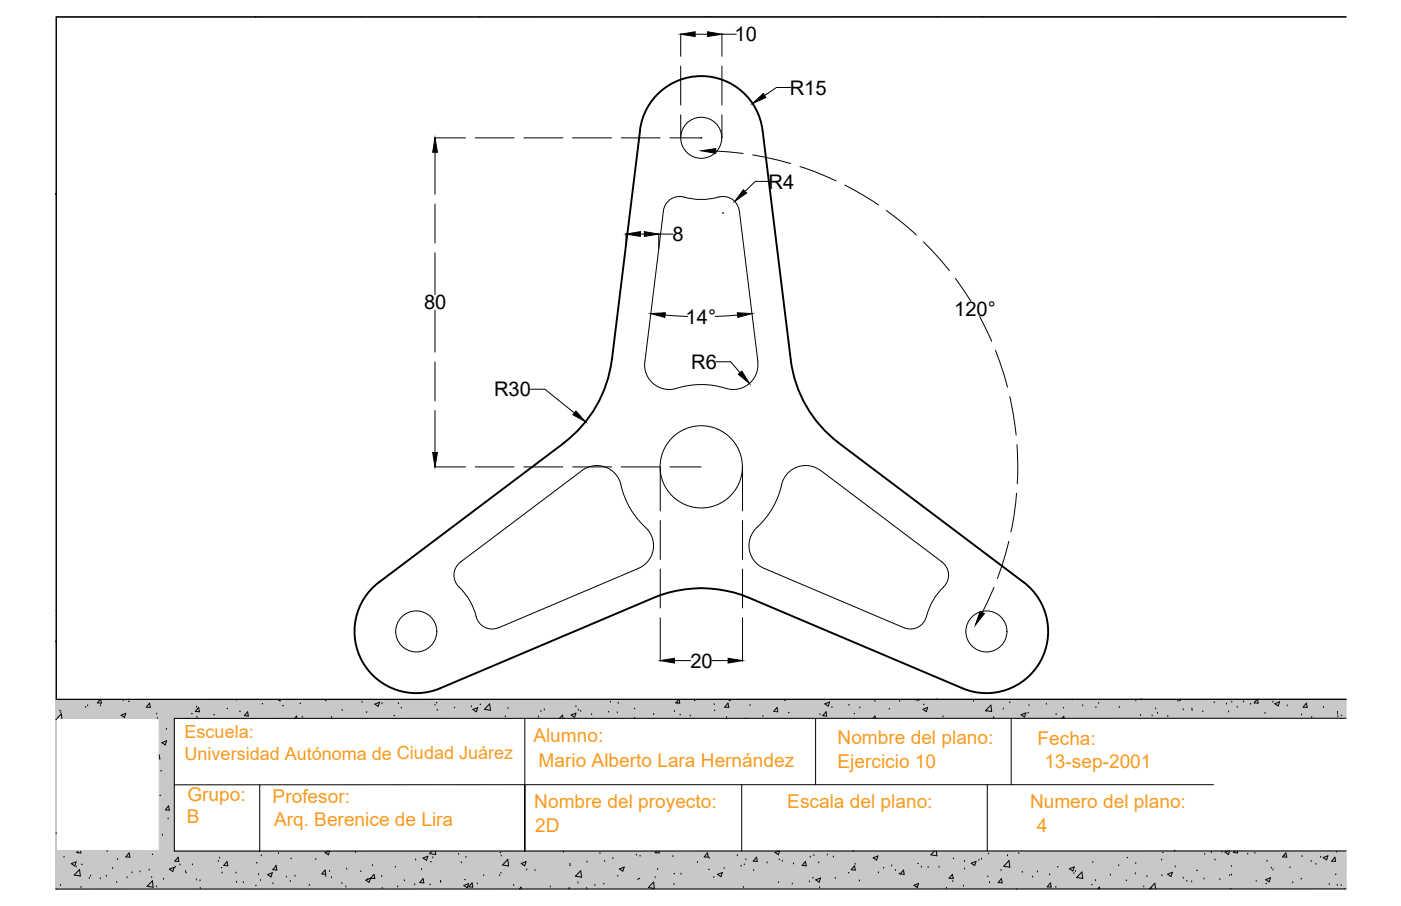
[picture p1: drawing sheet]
<svg xmlns="http://www.w3.org/2000/svg" width="432mm" height="279mm" viewBox="0 0 432 279" stroke-linecap="round" stroke-linejoin="round" font-family="sans-serif">
<!-- layer: Layer4 -->
<g fill="none" stroke="#000" stroke-width=".31">
<path d="M204.5 65.1l-5.8 46.5a7.6 7.6 0 0 0 9.8 8.2M221.4 60.8a21.5 21.5 0 0 1-11.7-.2 5.1 5.1 0 0 0-5.2 4.4M221.4 60.8a5.1 5.1 0 0 1 6.4 4.2M227.9 65.1l5.7 46.5M233.5 111.6a7.7 7.7 0 0 1-11 7.8 25.4 25.4 0 0 0-14 .4M252.9 145.1a7.7 7.7 0 0 0-12.3 5.7 25.4 25.4 0 0 1-7.3 11.9M252.9 145.1l37.5 28.2M141.9 173.3a5.2 5.2 0 0 0 .3 8.5 21.6 21.6 0 0 1 5 9.5 5.1 5.1 0 0 0 6.4 2.3M141.9 173.3l37.5-28.2a7.7 7.7 0 0 1 12.3 5.7 26.3 26.3 0 0 0 7.9 12.5 7.6 7.6 0 0 1-2.8 12l-43.1 18.3M235.5 175.3l43.1 18.3M290.8 181a19.9 19.9 0 0 0-5.5 9.7 5.1 5.1 0 0 1-6.7 2.9"/>
<circle cx="216.1" cy="144" r="12.7"/>
<circle cx="128.3" cy="194.7" r="6.3"/>
<circle cx="304" cy="194.7" r="6.3"/>
</g>
<!-- layer: Layer2 -->
<path d="M197.2 40.2a19 19 0 0 1 18.9-16.7 19 19 0 0 1 18.9 16.7M197.3 40.2l-8.7 70.7M235 40.2l8.7 70.7M188.6 110.9a38 38 0 0 1-14.9 25.7M243.7 110.9a38 38 0 0 0 14.9 25.7M173.7 136.7l-56.9 42.8a19 19 0 0 0-5 24.7 19 19 0 0 0 23.9 8M258.6 136.7l56.9 42.8a19 19 0 0 1 5 24.7 19 19 0 0 1-23.9 8M135.7 212.2l65.6-27.8a37.7 37.7 0 0 1 29.7 0l65.6 27.8" fill="none" stroke="#000" stroke-width=".59"/>
<!-- layer: 0 -->
<g fill="none" stroke="#000" stroke-width=".31">
<path d="M78.9 5.1l-.1 .1M80.1 5.1l-.1 .1M110.3 5.1l-.1 .1M111 5.1v.1M147.8 5.1l-.1 .1M148.3 5.1v.1M217.5 5.1l.1 .1M218.7 5.1v.1M288.6 5.1l-.1 .1M289.3 5.1v.1M302.6 5.1v.1M302.7 5.1v.1"/>
<path d="M356.3 5.1l.1 .1M357.4 5.1v.1M414.9 5.2h-397.5v210.5M17.1 59.8h.1M233.3 162.7a7.6 7.6 0 0 0 2.2 12.6M290.3 173.3a5.1 5.1 0 0 1 .5 7.7M17.3 188.4h.1M17.4 188.3l-.1 .1M17.4 215.7h397.5M18.7 219.8h.1M30.9 215.7l-.9 1.1h1.2l-.2-1.1M31 217.6h.1"/>
<path d="M46.1 216.8l.3 1.4-1.3-.1zM60.6 218.1h.1M61.2 218.2l.3 1.3-1.3-.1zM72.9 216h.1M76.3 219.5l.2 1.3-1.2-.1zM85.6 215.7l.7 .5 .1-.5M100.3 216.1h.1M105.5 219.1h.1M111.6 216.5h.1M115.5 217.1l1.5-.6-.5 1.3zM117.7 217h.1M122.8 217h.1"/>
<path d="M134.1 217.5h.1M145.3 217.9h.1M145.8 218.8l1.4-.6-.4 1.3zM150.9 217.1l.3 1.9-1.9-.2zM156.5 218.5h.1M167.8 218.9h.1M178.3 219h.1M179 219.4h.1M190.2 219.9h.1M190.5 216.9h.1M207.9 219.4h.1M209.2 215.7l-.9 1.1h1.2l-.2-1.1"/>
<path d="M220.1 217.3h.1M224.4 216.8l.2 1.4-1.2-.1zM224.4 215.7l.6 .4 .1-.4M239.5 218.2l.2 1.3-1.2-.1zM254.2 217.1l1.5-.6-.4 1.3zM254.6 219.5l.2 1.3-1.2-.1zM265 218.3h.1M269.7 216.3h.1M277.3 216.3h.1M281.4 215.7l1.8 .3-.1-.3M284.5 218.8l1.4-.6-.4 1.3zM288.8 215.8h.1"/>
<path d="M300 216.3h.1M304 219.3h.1M305.4 217.4l.2 2-1.8-.3zM309.2 218.7h.1M311.2 216.7h.1M317.2 217.6h.1M322.5 217.2h.1M330.5 215.8h.1M333.7 217.6h.1M337.8 218.2h.1M345 218.2h.1M350.1 216.1h.1"/>
<path d="M351.7 215.8h.1M356.2 218.6h.1M356.7 220h.1M363 216.3h.1M363.2 215.7l.5 .3 .1-.3M364.7 218.9h.1M367.4 218.7h.1M367.4 219.1h.1M374.2 216.7h.1M378 217.1h.1M378.7 219.6h.1M379.6 216.5h.1"/>
<path d="M383.3 216.5h.1M385.4 217.2h.1M387.4 215.7l-.9 1.1h1.3l-.2-1.1M392.9 217l1.5-.6-.4 1.3zM396.7 217.7h.1M402.6 216.8l.3 1.4-1.3-.1zM407.9 218.2h.1M412.2 219.7h.1M17.4 221.8v.1M17.6 221.5l1.3-1.4 .2 1.4M37.3 220.6l1.5-.6-.4 1.2zM48.3 220.2h.1"/>
<path d="M49.1 232.8l.2 1.2h-.2M49.9 229l1.5-.6-.5 1.3zM51.3 224.9h.1M90.8 221.5l.6-.7 .2 .7M93.2 221.2h.1M161.8 221.5v41v-20.5h-108.1M166 221.1h.1M172.4 221.5l1-1 .1 1M176 220.5l1.5-.6-.4 1.3zM195.6 221.5h.1M201.5 220.3h.1M212.7 220.8h.1"/>
<path d="M223.9 221.3h.1M251.4 221.5v20.5M252.7 220.4h.1M269.1 221.5l.6-.7 .1 .7M290.7 221.1h.1M311.7 221.5v20.5M314.7 220.4l1.5-.5-.4 1.2zM325.5 220.4h.1M327.3 221.5l.6-.6 .1 .6M351.5 220.7h.1M355.1 220.8h.1M389.9 220h.1"/>
<path d="M401.2 220.5h.1M404.3 221.2h.1M412.2 220.2h.1M412.4 221h.1M414.9 221.5h-361.2v41l361.2-.1M17.3 257.1h.1M50.1 257.6h.1M51.8 252.6h.1M51.9 248.5l.3 1.4-1.2-.2zM53.7 242h.1M80.1 242v20.5M161.8 242h212.2"/>
<path d="M228.6 242v20.5M304.3 242v20.4M18.6 273.1h.1M19.7 264.4h.1M22 266.3l1.5-.5-.5 1.3zM23.5 267.4h.1M24 262.5l-.3 .4 1.2 .1-.1-.5M24.5 268.2l.3 1.9-1.9-.3zM27.5 270.9h.1M27.9 270.2h.1M30.9 271h.1M32.8 270.2h.1"/>
<path d="M33 262.6h.1M34.7 267.9h.1M39.2 270.7h.1M39.8 263l.2 1.3h-1.2zM40.7 269.2h.1M43.2 268.9h.1M46 268.3h.1M47 271.6l.2 2-1.9-.3zM48.2 273.5h.1M50.4 271.2h.1M52.2 268l1.5-.5-.4 1.2zM54 267.4h.1"/>
<path d="M54.9 264.3l.2 1.4-1.2-.1zM55.5 266.8h.1M57.2 268.8h.1M59.3 266.7h.1M60.5 271.4h.1M61.6 271.6h.1M61.7 274h.1M67.3 265.7h.1M67.7 264.6h.1M68.5 269.3h.1M70 265.7l.2 1.3-1.2-.1zM72.8 269.3h.1"/>
<path d="M72.9 272.1h.1M75 272.2h.1M79.7 269.8h.1M80 262.5h.1M80.3 271.5h.1M80.6 263.9h.1M82.5 269.7l1.4-.6-.4 1.3zM84.1 272.6h.1M85 267.1h.1M85.1 267l.2 1.3-1.2-.1zM85.9 263.2h.1M88.3 270.5h.1"/>
<path d="M90.9 270.2h.1M95.3 273h.1M97.3 265.1h.1M100.2 268.3l.2 1.3-1.2-.1zM101.3 262.5l-1.1 .4 1 .7 .4-1.1M101.6 268.7h.1M102.2 270.7h.1M105.4 272.4h.1M106.6 273.5h.1M106.8 268h.1M109.6 262.9h.1M112.7 271.4l1.5-.6-.5 1.3z"/>
<path d="M113.4 271.2h.1M114.8 267h.1M115.3 269.6l.2 1.3h-1.2zM117.6 270.3h.1M117.8 274h.1M122.6 273.5h.1M124.6 271.6h.1M127.8 272.9h.1M128.1 265.2h.1M129.9 268.2h.1M130.4 270.9l.2 1.4-1.2-.1zM130.4 264.6l1.5-.6-.5 1.3z"/>
<path d="M133.2 262.5l-.8 .7 1.9 .3-.1-1M133.4 264.6h.1M135.8 271.8h.1M135.8 272.1h.1M141.4 263.5h.1M142.2 266.1h.1M143 273.1l1.4-.6-.4 1.3zM145.5 272.3l.2 1.3-1.2-.1zM147.1 272.6h.1M149.1 270.1h.1M154.4 269.3h.1M154.5 264h.1"/>
<path d="M156.5 265l.3 2.1-1.9-.3zM158.3 273.1h.1M160.1 274.2l.5-.6 .1 .6M162.1 265.7l-1.4 .6 1 .7 .4-1.3M162.3 268.3h.1M169.6 273.5h.1M173.7 262.8h.1M175.4 274.2h.1M175.6 266.5h.1M178.1 272.3h.1M179 268.5l.2 2-1.9-.3zM180.8 274h.1"/>
<path d="M180.9 265.9h.1M183.3 273.1h.1M184.9 263.2h.1M188.9 264.8h.1M190.4 270.2h.1M191.9 268.7l.5-1.3-1.5 .6 1.1 .7M196.1 263.7h.1M196.6 271.3h.1M201.5 272l.2 2-1.9-.3zM201.9 270.7h.1M202.2 263h.1M202.3 262.5l-.4 .4 1.3 .1-.1-.5"/>
<path d="M202.7 268.1h.1M207.4 264.2h.1M207.7 272.7h.1M209.9 269.6h.1M215 266h.1M218.1 263l.2 1.3h-1.3zM218.6 264.7h.1M220 270.6h.1M221.1 269.6l1.5-.5-.4 1.3zM223.2 267.9h.1M227.2 263.9h.1M228.4 267.1h.1"/>
<path d="M229.9 265.1h.1M232.3 268.5h.1M233.2 264.3l.2 1.4-1.2-.1zM236.4 266.1h.1M239.9 262.5l-1.1 .4 1.1 .7 .4-1.1M241.1 265.6h.1M244.2 272.6h.1M244.6 266.4h.1M248.2 265.7l.3 1.3-1.3-.1zM249.5 272h.1M249.7 264.3h.1M251.4 271.3l1.5-.5-.4 1.2z"/>
<path d="M252.3 266.1h.1M252.6 273.8h.1M255 263.7h.1M256.8 264.3h.1M257.4 270.9h.1M263 262.6h.1M263.4 267l.2 1.3-1.3-.1zM263.6 266.5h.1M264.9 271.7h.1M269.1 264.6l1.5-.6-.4 1.2zM270.7 269.2h.1M274.8 267.1h.1"/>
<path d="M276 268.4h.1M277.2 269.6h.1M278.5 268.3l.2 1.3-1.2-.1zM281.7 273l1.4-.6-.4 1.3zM284 267.4h.1M286 267.5h.1M288 262.4l-1.1 1.2 1.9 .3-.2-1.5M289.4 267.4h.1M291.7 274h.1M293.5 269.6l.3 1.3-1.3-.1zM297 273.3h.1M297.3 268h.1"/>
<path d="M297.3 265.7h.1M299.3 266.2l1.5-.5-.4 1.2zM301.7 265.3h.1M302.5 265h.1M305 272.2h.1M308.5 268.4h.1M308.7 270.9l.2 1.4-1.3-.1zM310.5 263.9h.1M311 265.4l.2 2-1.8-.3zM313.4 274.1v.1M314 263.2h.1M318.3 270.5h.1"/>
<path d="M319.7 268.9h.1M323.5 269.8h.1M323.8 272.3l.2 1.3-1.3-.1zM325.4 273.7h.1M329.6 267.9l1.5-.6-.4 1.3zM331 269.4h.1M331.5 268.7h.1M333.5 268.9l.2 2-1.9-.3zM337.7 271.6h.1M338.4 274.1l.4-.5 .2 .5M342.2 269.9h.1M344.8 267h.1"/>
<path d="M349.9 269.5h.1M350.1 266.3h.1M352.5 273.5h.1M353.5 270.4h.1M354.6 274.1h-.3l1.6-1.7 .3 1.7M355 274.1h.1M358 265.2h.1M359.9 269.6l1.5-.6-.5 1.3zM362.1 262.5h.1M362.2 267.3h.1M364.7 270.8h.1M365.8 271.8h.1"/>
<path d="M367.3 272h.1M371.1 271.1h.1M371.3 263.5h.1M373.3 262.9h.1M374.5 265.2h.1M376 271.3h.1M376.6 262.8h.1M378.5 262.4l-.9 .4 1 .7 .4-1.1M379 270h.1M379.6 269.8h.1M380.6 262.4l-.4 .5 1.3 .1-.2-.6M384.6 263.4h.1"/>
<path d="M386.8 263.1h.1M387.2 271.8h.1M390.1 271.3l1.5-.6-.4 1.3zM391.8 267.7h.1M392.3 268.3h.1M395.8 263.9h.1M396.3 263l.3 1.3h-1.3zM397.6 267.6h.1M398.4 272.3h.1M404.1 265.7h.1M405.6 266.5h.1M407 264.4h.1"/>
<path d="M407.8 264.5l1.5-.6-.4 1.3zM409.7 272.7h.1M411.4 264.3l.2 1.4-1.2-.1zM412.2 273h.1M413.3 273.1h.1M414.9 274.1l-397.8 .1"/>
<circle cx="216.1" cy="42.5" r="6.3"/>
</g>
<!-- layer: Layer1 -->
<g fill="none" stroke="#000" stroke-width=".31">
<path d="M209.8 10.3v7.1M214.2 10.6h3.9M222.5 10.3v7.1M222.5 10.6h4.4M209.8 20.4v12M209.8 35.4v7.1M222.5 20.4v12M222.5 35.4v7.1M243.8 27h-4.5l-3.7 2.5M133.9 42.5h9.6M134.1 47v12.9M146.5 42.5h12"/>
<path d="M161.5 42.5h12M176.5 42.5h12M191.5 42.5h12M206.5 42.5h9.8M216.2 42.4v.2M220.6 46.6l8.4 .7M232 47.8l4.3 .8 7.4 1.8M237.2 55.9h-4.4l-3.2 3.1M246.5 51.4l4.9 1.7 6.3 2.7M260.4 57.1l5.2 2.9 5.1 3.2M134.1 62.9v12M134.1 77.9v13"/>
<path d="M193 71.9v3.6M197.4 72.2h1.2M203 71.9v4.8M203 72.2h4.4M222.7 65.7h.3M222.8 65.6v.2M273.2 64.9l5.4 4.2 3.8 3.4M284.6 74.6l5.3 5.5 2.7 3.4M134.1 95.6v13M205 97.2l6.9 .4M227.3 97.2l-6.9 .4M294.4 85.9l4.8 7"/>
<path d="M302 97.6l3.6 7.7M134.1 111.6v12M220.8 111.6h4.4l2.9 3.3M306.8 108l2.7 7.8 1 3.6M134.1 126.6v12.9M163.5 120h4.4l9.1 7.4M311.2 122.3l1.1 5.1 .9 6.8M313.4 137.1l.3 6-.2 6.1M133.9 144h9.6M146.5 144h12M161.5 144h12M176.5 144h12"/>
<path d="M191.5 144h12M203.5 144.1v13.4M206.5 144h9.6M228.9 144.1v13.4M313.3 152.1a77.1 77.1 0 0 1-1.7 11.9M203.5 160.5v12M203.5 175.5v12M228.9 160.5v12M228.9 175.5v12M310.9 166.9l-2 7.4-1.5 4.1M203.5 190.5v13.5M228.9 190.5v13.5"/>
<path d="M306.3 181.2l-3.5 7.7M207.9 203.7h5M219.5 203.7h4.9"/>
</g>
<g fill="#000" stroke="#000" stroke-width=".31">
<path d="M209.8 10.6l4.4-.8v1.5zM218.1 9.8l4.4 .8-4.4 .7zM231.9 31.9l3.3-3.1 .9 1.3zM134.1 42.5l.7 4.5h-1.4zM216.2 46.5l4.4-.7v1.5zM229.1 58.5l1 1-3.7 2.6zM193 72.2l4.4-.8v1.5zM198.6 71.4l4.4 .8-4.4 .7zM200.6 96.7l4.5-.3-.2 1.5zM227.2 96.4l4.6 .3-4.4 1.2zM227.5 115.4l1.1-1 2.4 3.9zM133.4 139.5h1.4l-.7 4.5z"/>
<path d="M177.5 126.8l3 3.3-3.9-2.2zM302.1 188.5l1.3 .7-2.8 3.6zM203.5 203.7l4.4-.7v1.5zM224.4 203l4.5 .7-4.5 .8z"/>
</g>
<!-- layer: 0 -->
<g fill="#c7c8ca" stroke="#c7c8ca" stroke-width=".31">
<path d="M400.5 5.1h14.4z"/>
<path d="M17.1 5.2h.3z"/>
<path d="M17.1 5.9h.3z"/>
<path d="M17.1 7.3h.3z"/>
<path d="M17.4 215.7h397.5z"/>
<path d="M17.1 211.4l.3 4.3h-.3z"/>
<path d="M17.1 221.5h36.6z"/>
<path d="M53.7 262.5l361.2-.1z"/>
<path d="M17.1 261.6l.3 .9h-.3z"/>
<path d="M17.1 262.5l397.8 .7h-397.8z"/>
<path d="M17.1 263.2l397.8 .6h-397.8z"/>
<path d="M17.1 263.8l397.8 .8h-397.8z"/>
<path d="M17.1 265.9l397.8 .4h-397.8z"/>
<path d="M17.1 267.2l397.8 .4h-397.8z"/>
<path d="M17.1 267.6l397.8 .8h-397.8z"/>
<path d="M17.1 268.4l397.8 .3h-397.8z"/>
<path d="M17.1 268.7l397.8 .8h-397.8z"/>
<path d="M17.1 269.5l397.8 .3h-397.8z"/>
<path d="M17.1 269.8l397.8 .7h-397.8z"/>
<path d="M17.1 270.8l397.8 .7h-397.8z"/>
<path d="M17.1 271.5l397.8 .1h-397.8z"/>
<path d="M17.1 271.6l397.8 .7h-397.8z"/>
<path d="M17.1 272.3l397.8 .1z"/>
<path d="M17.1 272.9l397.8 .1z"/>
<path d="M17.1 273l397.8 .4h-397.8z"/>
<path d="M17.1 273.4l397.8 .1z"/>
<path d="M17.1 273.5l397.8 .3h-397.8z"/>
<path d="M17.1 273.8l397.8 .1z"/>
<path d="M17.1 273.9l397.8 .1z"/>
<path d="M17.1 5.2l397.8-.1zM17.1 5.2l397.8-.1zM17.1 5.1h383.4z"/>
<path d="M17.1 5.2h397.8zM17.1 5.2h397.8z"/>
<path d="M17.4 5.2l-.3 .7h.3zM17.1 5.2h.3l-.3 .7z"/>
<path d="M17.4 5.9l-.3 1.4h.3zM17.1 5.9h.3l-.3 1.4z"/>
<path d="M17.4 7.3l-.3 204.1 .3 4.3zM17.1 7.3h.3l-.3 204.1z"/>
<path d="M17.1 221.5h397.8v-.2zM17.1 215.9l397.8 5.4-397.8 .2z"/>
<path d="M17.1 215.9l397.8 5.4v-5.6zM17.1 215.7h397.8l-397.8 .2z"/>
<path d="M17.1 221.5h397.8zM17.1 221.5h397.8z"/>
<path d="M17.1 221.5h36.6zM17.1 221.5h36.6z"/>
<path d="M49.1 221.5l4.6 40.9v-40.9zM49.1 221.5l4.6 40.9h-4.6z"/>
<path d="M49.1 262.4l4.6 .1zM49.1 262.4l4.6 .1z"/>
<path d="M49.1 262.5h365.8zM49.1 262.5h365.8z"/>
<path d="M17.4 221.5l-.3 40.1 .3 .9zM17.1 221.5h.3l-.3 40.1z"/>
<path d="M17.1 262.5h397.8zM17.1 262.5h397.8z"/>
<path d="M17.1 262.5l397.8 .7v-.7zM17.1 262.5h397.8z"/>
<path d="M17.1 263.2l397.8 .6v-.6zM17.1 263.2h397.8z"/>
<path d="M17.1 263.8l397.8 .8v-.8zM17.1 263.8h397.8z"/>
<path d="M17.1 265.1h397.8zM17.1 264.6l397.8 .5h-397.8z"/>
<path d="M17.1 264.6l397.8 .5v-.5zM17.1 264.6h397.8z"/>
<path d="M17.1 265.9h397.8zM17.1 265.1l397.8 .8h-397.8z"/>
<path d="M17.1 265.1l397.8 .8v-.8zM17.1 265.1h397.8z"/>
<path d="M17.1 265.9l397.8 .4v-.4zM17.1 265.9h397.8z"/>
<path d="M17.1 267.2l397.8-.1zM17.1 266.4l397.8 .7-397.8 .1z"/>
<path d="M17.1 266.4l397.8 .7v-.8zM17.1 266.3h397.8z"/>
<path d="M17.1 267.2l397.8 .4v-.4zM17.1 267.2h397.8z"/>
<path d="M17.1 267.6l397.8 .8v-.8zM17.1 267.6h397.8z"/>
<path d="M17.1 268.4l397.8 .3v-.3zM17.1 268.4h397.8z"/>
<path d="M17.1 268.7l397.8 .8v-.8zM17.1 268.7h397.8z"/>
<path d="M17.1 269.5l397.8 .3v-.3zM17.1 269.5h397.8z"/>
<path d="M17.1 269.8l397.8 .7v-.7zM17.1 269.8h397.8z"/>
<path d="M17.1 270.8l397.8-.1zM17.1 270.5l397.8 .2-397.8 .1z"/>
<path d="M17.1 270.5l397.8 .2v-.2zM17.1 270.5h397.8z"/>
<path d="M17.1 270.8l397.8 .7v-.7zM17.1 270.8h397.8z"/>
<path d="M17.1 271.5l397.8 .1v-.1zM17.1 271.5h397.8z"/>
<path d="M17.1 271.6l397.8 .7v-.7zM17.1 271.6h397.8z"/>
<path d="M17.1 272.3l397.8 .1zM17.1 272.3h397.8z"/>
<path d="M17.1 272.9h397.8zM17.1 272.4l397.8 .5h-397.8z"/>
<path d="M17.1 272.4l397.8 .5v-.5zM17.1 272.4h397.8z"/>
<path d="M17.1 272.9l397.8 .1zM17.1 272.9h397.8z"/>
<path d="M17.1 273l397.8 .4v-.4zM17.1 273h397.8z"/>
<path d="M17.1 273.4l397.8 .1zM17.1 273.4h397.8z"/>
<path d="M17.1 273.5l397.8 .3v-.3zM17.1 273.5h397.8z"/>
<path d="M17.1 273.8l397.8 .1zM17.1 273.8h397.8z"/>
<path d="M17.1 273.9l397.8 .1zM17.1 273.9h397.8z"/>
<path d="M17.1 274l397.7 .1zM17.1 274h397.8z"/>
<path d="M17.1 274.2l397.3-.1zM17.1 274.1h397.3z"/>
<path d="M17.1 274.1h397.3zM17.1 274.1h397.7z"/>
</g>
<g fill="#000" stroke="#000" stroke-width=".31">
<path d="M26.9 217.5h.2zM100.4 215.9h.2zM134.5 216.7h.2zM140 218.2h.2zM188 216.4h.2zM195.5 218.5h.2zM208.8 216.7h.2zM214 216h.2zM261.6 217.4h.1zM338.5 216.8h.2zM370.6 219.3h.2zM381.3 218h.1z"/>
<path d="M49.6 237.7h.1zM65.9 220.4h.2zM102.1 221.1h.2zM121.5 220.6v.1zM209.6 220.4h.1zM229.8 221.5h.2zM359.8 220.8h.2zM49.3 245.3h.1zM25.1 266.5h.2zM36.1 264.9h.2zM46.9 263.5h.2zM57.3 269.1h.1z"/>
<path d="M68.2 267.6h.2zM89.4 271.7h.2zM89.7 264.7h.1zM100.3 270.1h.2zM100.6 263.1h.2zM143.3 271.2h.1zM175.4 273.9h.2zM186 272.5h.2zM186.4 265.4v.2zM229.3 266.5h.2zM239.9 272h.1zM261.5 269.1h.1z"/>
<path d="M282.6 273.3h.2zM304.5 270.1v.2zM304.6 263.2h.2zM315 268.9h.2zM347.4 264.5h.2zM368.9 268.4h.1zM379.2 274.1h.2zM390.1 272.5h.2zM390.4 265.5h.2zM411.6 269.6h.2zM411.9 262.7h.1z"/>
<circle cx="17.1" cy="59.8" r=".07"/>
<circle cx="17.1" cy="197.8" r=".07"/>
<circle cx="18.4" cy="219.1" r=".07"/>
<circle cx="26.4" cy="218" r=".07"/>
<circle cx="38" cy="215.9" r=".07"/>
<circle cx="39.7" cy="216.3" r=".07"/>
<circle cx="73.9" cy="219.3" r=".07"/>
<circle cx="80.9" cy="217" r=".07"/>
<circle cx="87.2" cy="217.6" r=".07"/>
<circle cx="92.5" cy="216.9" r=".07"/>
<circle cx="113" cy="219.6" r=".07"/>
<circle cx="123.6" cy="218.2" r=".07"/>
<circle cx="134.8" cy="218.9" r=".07"/>
<circle cx="148" cy="217.2" r=".07"/>
<circle cx="166.7" cy="219.2" r=".07"/>
<circle cx="177.5" cy="217.8" r=".07"/>
<circle cx="187.6" cy="219.5" r=".07"/>
<circle cx="220.2" cy="219" r=".07"/>
<circle cx="242" cy="215.9" r=".07"/>
<circle cx="243.1" cy="219.8" r=".07"/>
<circle cx="256.4" cy="218" r=".07"/>
<circle cx="274.1" cy="218.6" r=".07"/>
<circle cx="284.7" cy="217.2" r=".07"/>
<circle cx="316.9" cy="219.8" r=".07"/>
<circle cx="327.8" cy="218.2" r=".07"/>
<circle cx="392.3" cy="216.4" r=".07"/>
<circle cx="48.5" cy="221.4" r=".07"/>
<circle cx="59.1" cy="220.1" r=".07"/>
<circle cx="60.7" cy="221.1" r=".07"/>
<circle cx="155.7" cy="220.9" r=".07"/>
<circle cx="182.3" cy="220.2" r=".07"/>
<circle cx="235.1" cy="220.8" r=".07"/>
<circle cx="263.3" cy="220.1" r=".07"/>
<circle cx="306.2" cy="221.2" r=".07"/>
<circle cx="413.5" cy="220.6" r=".07"/>
<circle cx="25" cy="273.5" r=".07"/>
<circle cx="35.9" cy="272" r=".07"/>
<circle cx="46.7" cy="270.5" r=".07"/>
<circle cx="78.9" cy="273.1" r=".07"/>
<circle cx="79.1" cy="266.1" r=".07"/>
<circle cx="111.2" cy="268.7" r=".07"/>
<circle cx="121.8" cy="267.3" r=".07"/>
<circle cx="132.8" cy="265.7" r=".07"/>
<circle cx="143.6" cy="264.2" r=".07"/>
<circle cx="154" cy="269.9" r=".07"/>
<circle cx="154.2" cy="262.9" r=".07"/>
<circle cx="164.9" cy="268.3" r=".07"/>
<circle cx="175.7" cy="266.8" r=".07"/>
<circle cx="197" cy="270.9" r=".07"/>
<circle cx="197.3" cy="263.9" r=".07"/>
<circle cx="207.8" cy="269.4" r=".07"/>
<circle cx="218.5" cy="268.1" r=".07"/>
<circle cx="229.1" cy="273.5" r=".07"/>
<circle cx="240.2" cy="265" r=".07"/>
<circle cx="250.6" cy="270.7" r=".07"/>
<circle cx="250.8" cy="263.7" r=".07"/>
<circle cx="272.3" cy="267.6" r=".07"/>
<circle cx="282.9" cy="266.3" r=".07"/>
<circle cx="293.6" cy="271.7" r=".07"/>
<circle cx="293.9" cy="264.7" r=".07"/>
<circle cx="326" cy="267.3" r=".07"/>
<circle cx="336.5" cy="272.8" r=".07"/>
<circle cx="336.8" cy="265.8" r=".07"/>
<circle cx="347.2" cy="271.4" r=".07"/>
<circle cx="358.1" cy="269.9" r=".07"/>
<circle cx="358.4" cy="262.9" r=".07"/>
<circle cx="379.6" cy="267" r=".07"/>
<circle cx="401.1" cy="271" r=".07"/>
<circle cx="401.3" cy="264" r=".07"/>
</g>
<g font-size="6.2">
<text x="226.4" y="12.7">10</text>
<text x="243.4" y="29.2">R15</text>
<text x="236.9" y="58.1">R4</text>
<text x="207.3" y="74.4">8</text>
<text x="130.7" y="95.4">80</text>
<text x="211.3" y="99.9">14°</text>
<text x="294.1" y="97.4">120°</text>
<text x="213" y="113.8">R6</text>
<text x="152.3" y="122.2">R30</text>
<text x="212.8" y="205.9">20</text>
</g>
<g font-size="5.9" fill="#f8991e">
<text x="164.4" y="228.8">Alumno:</text>
<text x="258.1" y="229.5">Nombre del plano:</text>
<text x="319.8" y="229.8">Fecha:</text>
<text x="166" y="236.4">Mario Alberto Lara Hernández</text>
<text x="258.1" y="236.7">Ejercicio 10</text>
<text x="321.9" y="236.9">13-sep-2001</text>
<text x="57.7" y="246.9">Grupo:</text>
<text x="84" y="247.7">Profesor:</text>
<text x="164.7" y="249.2">Nombre del proyecto:</text>
<text x="242.7" y="249.3">Escala del plano:</text>
<text x="317.5" y="249.3">Numero del plano:</text>
<text x="57.6" y="253.9">B</text>
<text x="84.5" y="254.7">Arq. Berenice de Lira</text>
<text x="164.9" y="256.4">2D</text>
<text x="319.6" y="256.5">4</text>
</g>
<g font-size="5.6" fill="#f8991e">
<text x="56.9" y="227.6">Escuela:</text>
<text x="56.9" y="234.2">Universidad Autónoma de Ciudad Juárez</text>
</g>
</svg>
